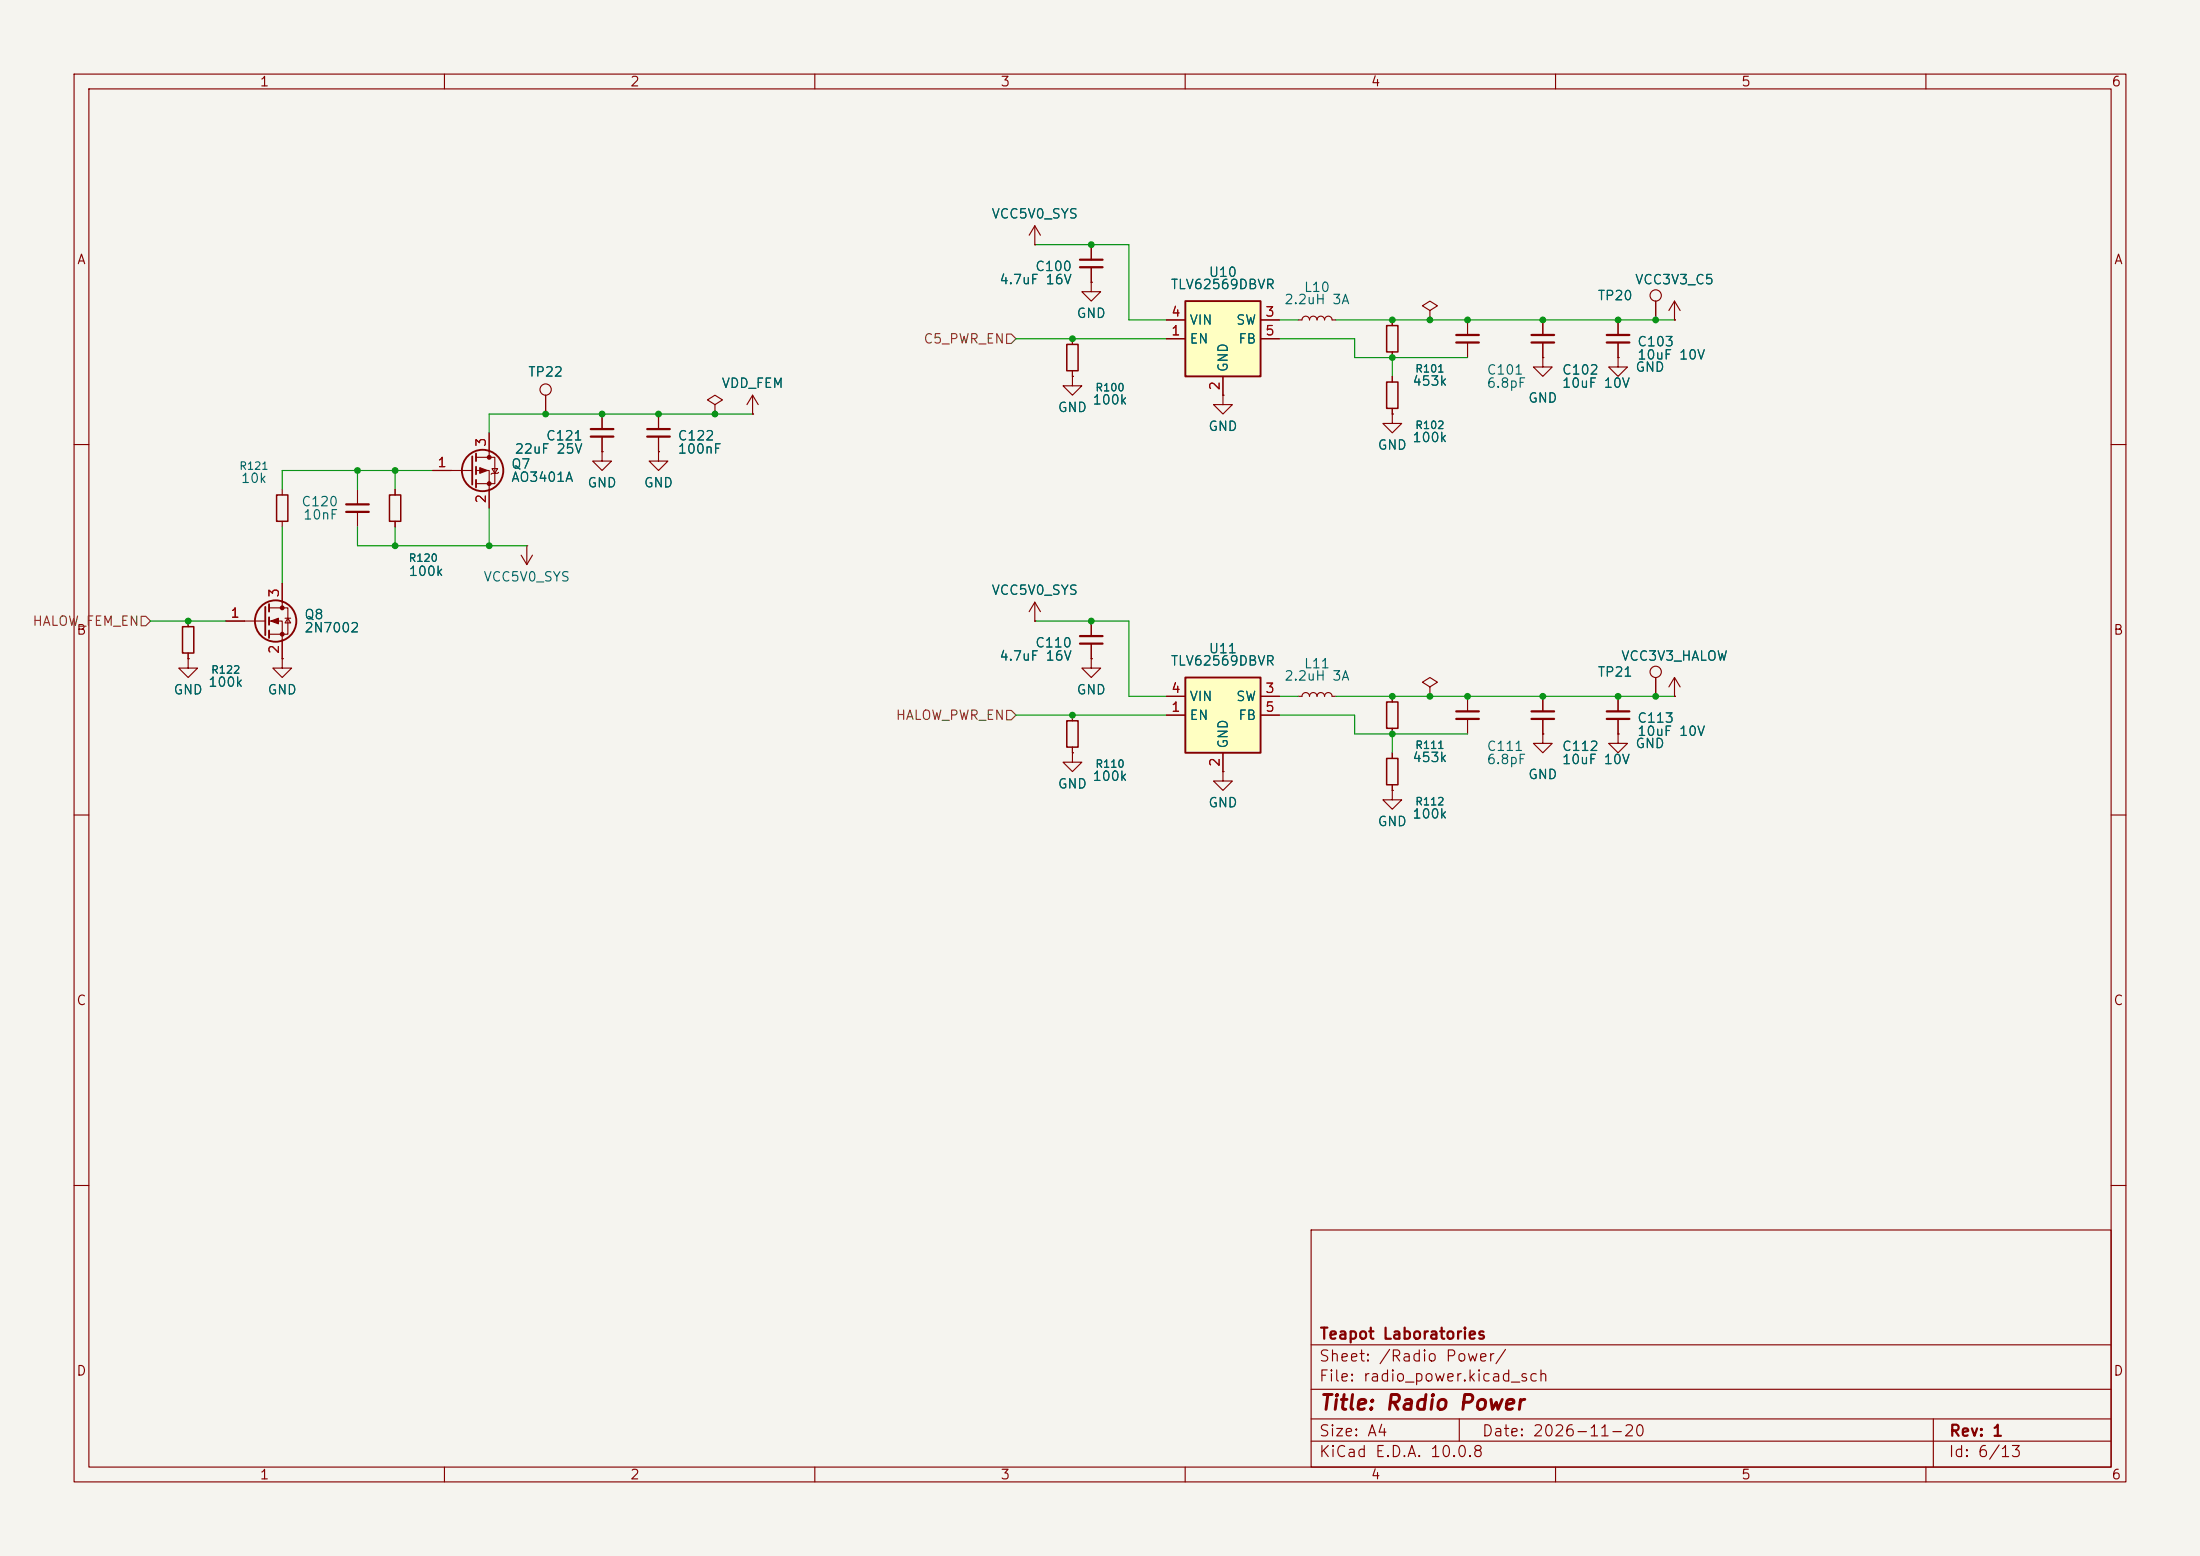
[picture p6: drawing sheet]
<svg xmlns="http://www.w3.org/2000/svg" width="297mm" height="210mm" viewBox="0 0 297 210" stroke-linecap="round" stroke-linejoin="round" font-family="sans-serif">
<path d="M0 0h297v210h-297z" fill="#f5f4ef" stroke="#f5f4ef" stroke-width=".14"/>
<g fill="none" stroke="#840000" stroke-width=".15">
<path d="M10 10h277v190h-277zM12 12h273v186h-273zM60 10v2M110 10v2M160 10v2M210 10v2M260 10v2M139.7 33h.1M139.7 30.5l-.8 1.3M139.7 30.5l.8 1.3M139.7 30.5v2.5M147.3 38.1v1.3h1.3l-1.3 1.2-1.3-1.2h1.3"/>
<path d="M147.3 38.1h.1M147.3 33v2.1M147.3 36.1v2M66 58.4v3.3M73.7 53.3v2.6M81.3 55.9v2M81.3 58.9v2.1M88.9 55.9v2M88.9 58.9v2.1M96.5 54.6l1-.6-1-.7-1 .7 1 .6v1.3M96.5 55.9h.1M101.6 55.9h.1"/>
<path d="M101.6 53.3l-.8 1.3M101.6 53.3l.8 1.3M101.6 53.3v2.6M144.8 45.7v.8M144.8 50v.8M218.4 43.2v2M218.4 46.2v2.1M10 60h2M38.1 66v.8M38.1 70.4v.7M38.1 78.7v3.3M48.3 66v2.1"/>
<path d="M48.3 69.1v2M53.3 66v.8M53.3 70.4v.7M58.4 63.5h5.4M64.3 61.7h2.5v3.6h-2.5M64.3 63.5h1.7v5.1M66.4 63.2h.8l-.4 .7zM67.3 63.8l-.1 .1h-.8l-.1 .1M70.4 74.9l.7 1.3M71.1 73.7h.1M71.1 73.7v2.5M71.9 74.9l-.8 1.3"/>
<path d="M81.3 61v1.2h1.2l-1.2 1.3-1.3-1.3h1.3M81.3 61h.1M88.9 61v1.2h1.3l-1.3 1.3-1.3-1.3h1.3M88.9 61h.1M285 60h2M25.4 88.9v1.3h1.3l-1.3 1.2-1.3-1.2h1.3M25.4 88.9h.1M25.4 83.8v.8M25.4 88.1v.8M30.5 83.8h5.3M36.3 82h2.6v3.6h-2.6M36.3 83.8h1.8v5.1"/>
<path d="M38.1 88.9v1.3h1.3l-1.3 1.2-1.3-1.2h1.3M38.1 88.9h.1M38.5 83.4h.7M38.9 83.4l.3 .7h-.7zM175.3 94h.5a.51 .51 0 0 1 .5-.5 .51 .51 0 0 1 .5 .5 .51 .51 0 0 1 .5-.5 .51 .51 0 0 1 .5 .5 .51 .51 0 0 1 .5-.5 .51 .51 0 0 1 .5 .5 .51 .51 0 0 1 .5-.5 .51 .51 0 0 1 .5 .5h.5M10 110h2M285 110h2M10 160h2M177 166h108v32h-108zM285 160h2M60 198v2M110 198v2"/>
<path d="M160 198v2M177 194.5h108M177 191.5h108M177 187.5h108M177 181.5h108M197 191.5v3M210 198v2M260 198v2M261 191.5v6.5"/>
<circle cx="73.7" cy="52.6" r=".76"/>
</g>
<path d="M144 46.5h1.5v3.5h-1.5zM37.3 66.8h1.6v3.6h-1.6zM52.6 66.8h1.5v3.6h-1.5zM24.6 84.6h1.6v3.5h-1.6z" fill="none" stroke="#840000" stroke-width=".2"/>
<path d="M145.8 35.1h3M145.8 36.1h3M79.8 57.9h3M79.8 58.9h3M87.4 57.9h3M87.4 58.9h3M216.9 45.2h3.1M216.9 46.2h3.1M46.7 68.1h3.1M46.7 69.1h3.1" fill="none" stroke="#840000" stroke-width=".3"/>
<g fill="none" stroke="#840000" stroke-width=".25">
<path d="M63.8 61.6v3.8M64.3 61.2v1M64.3 63v1M64.3 64.8v1M35.8 81.9v3.8M36.3 81.5v1.1M36.3 83.3v1M36.3 85.1v1"/>
<circle cx="65.2" cy="63.5" r="2.79"/>
<circle cx="37.2" cy="83.8" r="2.79"/>
</g>
<g fill="#840000" stroke="#840000" stroke-width=".15">
<path d="M64.8 63.1l1 .4-1 .4z"/>
<path d="M36.6 83.8l1-.4v.8z"/>
<circle cx="66" cy="61.7" r=".25"/>
<circle cx="66" cy="65.3" r=".25"/>
<circle cx="38.1" cy="82" r=".25"/>
<circle cx="38.1" cy="85.6" r=".25"/>
</g>
<path d="M160 91.4h10.2v10.2h-10.2z" fill="#ffffc2"/>
<path d="M160 91.4h10.2v10.2h-10.2z" fill="none" stroke="#840000" stroke-width=".25"/>
<g fill="none" stroke="#840000" stroke-width=".15">
<path d="M144.8 50.8v1.3h1.2l-1.2 1.2-1.3-1.2h1.3M144.8 50.8h.1M165.1 53.3v1.3h1.3l-1.3 1.3-1.3-1.3h1.3M165.1 53.3h.1M175.3 43.2h.5a.51 .51 0 0 1 .5-.5 .51 .51 0 0 1 .5 .5 .51 .51 0 0 1 .5-.5 .51 .51 0 0 1 .5 .5 .51 .51 0 0 1 .5-.5 .51 .51 0 0 1 .5 .5 .51 .51 0 0 1 .5-.5 .51 .51 0 0 1 .5 .5h.5M188 55.9v1.3h1.2l-1.2 1.2-1.3-1.2h1.3M188 55.9h.1M188 43.2v.7M188 47.5v.8M188 50.8v.8M188 55.1v.8M193 41.9l1.1-.6-1.1-.7-1 .7 1 .6v1.3"/>
<path d="M193 43.2h.1M198.1 43.2v2M198.1 46.2v2.1M208.3 48.3v1.2h1.2l-1.2 1.3-1.3-1.3h1.3M208.3 48.3h.1M208.3 43.2v2M208.3 46.2v2.1M218.4 48.3v1.2h1.3l-1.3 1.3-1.2-1.3h1.2M218.4 48.3h.1M223.5 40.6v2.6M226.1 43.2h.1M226.1 40.6v2.6"/>
<path d="M226.1 40.6l-.8 1.3M226.1 40.6l.7 1.3M139.7 83.8h.1M139.7 81.3l-.8 1.3M139.7 81.3l.8 1.3M139.7 81.3v2.5M144.8 96.5v.8M147.3 88.9v1.3h1.3l-1.3 1.2-1.3-1.2h1.3M147.3 88.9h.1M147.3 83.8v2.1M147.3 86.9v2M157.5 96.5h2.5"/>
<path d="M157.5 94h2.5M170.2 96.5h2.5M170.2 94h2.5M188 94v.7M188 98.3v.8M193 92.7l1.1-.6-1.1-.7-1 .7 1 .6v1.3M193 94h.1M198.1 94v2M198.1 97v2.1M218.4 94v2M218.4 97v2.1M223.5 91.4v2.6"/>
<path d="M226.1 94h.1M226.1 91.4l-.8 1.3M226.1 91.4l.7 1.3M226.1 91.4v2.6M144.8 101.6v1.3h1.2l-1.2 1.2-1.3-1.2h1.3M144.8 101.6h.1M144.8 100.8v.8M165.1 104.1v1.3h1.3l-1.3 1.3-1.3-1.3h1.3M165.1 104.1h.1M165.1 101.6v2.5"/>
<circle cx="223.5" cy="39.9" r=".76"/>
<circle cx="223.5" cy="90.7" r=".76"/>
</g>
<path d="M187.2 51.6h1.5v3.5h-1.5zM187.2 43.9h1.5v3.6h-1.5zM144 97.3h1.5v3.5h-1.5zM187.2 94.7h1.5v3.6h-1.5z" fill="none" stroke="#840000" stroke-width=".2"/>
<path d="M196.6 45.2h3M196.6 46.2h3M206.8 45.2h3M206.8 46.2h3M145.8 85.9h3M145.8 86.9h3M196.6 96h3M196.6 97h3M216.9 96h3.1M216.9 97h3.1" fill="none" stroke="#840000" stroke-width=".3"/>
<path d="M160 40.6h10.2v10.2h-10.2z" fill="#ffffc2"/>
<path d="M160 40.6h10.2v10.2h-10.2z" fill="none" stroke="#840000" stroke-width=".25"/>
<g fill="none" stroke="#840000" stroke-width=".15">
<path d="M139.7 33h.1M147.3 38.1h.1M147.3 33v2.1M147.3 36.1v2M66 58.4v2.6M73.7 53.3v2.6M81.3 55.9v2M81.3 58.9v2.1M88.9 55.9v2M88.9 58.9v2.1M96.5 55.9h.1M101.6 55.9h.1"/>
<path d="M144.8 50.8h.1M144.8 45.7v.8M144.8 50v.8M157.5 45.7h2.5M157.5 43.2h2.5M165.1 53.3h.1M165.1 50.8v2.5M170.2 45.7h2.5M170.2 43.2h2.5M188 55.9h.1M188 43.2v.7M188 47.5v.8"/>
<path d="M188 50.8v.8M188 55.1v.8M193 43.2h.1M208.3 48.3h.1M208.3 43.2v2M208.3 46.2v2.1M218.4 48.3h.1M218.4 43.2v2M218.4 46.2v2.1M223.5 40.6v2.6M226.1 43.2h.1M38.1 78.7v2.6"/>
<path d="M53.3 66v.8M53.3 70.4v.7M58.4 63.5h2.6M66 66v2.6M81.3 61h.1M88.9 61h.1M25.4 88.9h.1M25.4 83.8v.8M25.4 88.1v.8M30.5 83.8h2.5M38.1 88.9h.1M38.1 86.4v2.5"/>
<path d="M139.7 83.8h.1M144.8 96.5v.8M147.3 88.9h.1M147.3 83.8v2.1M147.3 86.9v2M157.5 96.5h2.5M157.5 94h2.5M170.2 96.5h2.5M170.2 94h2.5M188 94v.7M188 98.3v.8M193 94h.1"/>
<path d="M208.3 99.1v1.2h1.2l-1.2 1.3-1.3-1.3h1.3M208.3 99.1h.1M208.3 94v2M208.3 97v2.1M218.4 99.1v1.2h1.3l-1.3 1.3-1.2-1.3h1.2M218.4 99.1h.1M218.4 94v2M218.4 97v2.1M223.5 91.4v2.6M226.1 94h.1M144.8 101.6h.1M144.8 100.8v.8"/>
<path d="M165.1 104.1h.1M165.1 101.6v2.5M188 106.7v1.3h1.2l-1.2 1.2-1.3-1.2h1.3M188 106.7h.1M188 101.6v.8M188 105.9v.8"/>
</g>
<path d="M187.2 102.4h1.5v3.5h-1.5z" fill="none" stroke="#840000" stroke-width=".2"/>
<path d="M206.8 96h3M206.8 97h3" fill="none" stroke="#840000" stroke-width=".3"/>
<path d="M135.9 45.1h.6l.7 .6-.7 .7h-.6zM19 83.2h.7l.6 .6-.6 .7h-.7zM135.9 95.9h.6l.7 .6-.7 .7h-.6z" fill="none" stroke="#725600" stroke-width=".15"/>
<g fill="none" stroke="#009600" stroke-width=".15">
<path d="M139.7 33h12.7v10.2h5.1M101.6 55.9h-35.6v2.5M137.2 45.7h20.3M172.7 45.7h10.2v2.6h15.2M172.7 43.2h2.6M180.3 43.2h45.8M188 48.3v2.5M38.1 71.1v7.6M48.3 63.5v2.5M48.3 71.1v2.6h22.8M53.3 63.5v2.5M53.3 71.1v2.6"/>
<path d="M58.4 63.5h-20.3v2.5M66 68.6v5.1M20.3 83.8h10.2M137.2 96.5h20.3M139.7 83.8h12.7v10.2h5.1M172.7 94h2.6M172.7 96.5h10.2v2.6h15.2M180.3 94h45.8M188 99.1v2.5"/>
</g>
<g fill="#009600">
<circle cx="218.4" cy="94" r=".46"/>
<circle cx="223.5" cy="94" r=".46"/>
<circle cx="193" cy="94" r=".46"/>
<circle cx="198.1" cy="94" r=".46"/>
<circle cx="188" cy="94" r=".46"/>
<circle cx="188" cy="48.3" r=".46"/>
<circle cx="208.3" cy="43.2" r=".46"/>
<circle cx="218.4" cy="43.2" r=".46"/>
<circle cx="223.5" cy="43.2" r=".46"/>
<circle cx="198.1" cy="43.2" r=".46"/>
<circle cx="193" cy="43.2" r=".46"/>
<circle cx="188" cy="43.2" r=".46"/>
<circle cx="208.3" cy="94" r=".46"/>
<circle cx="188" cy="99.1" r=".46"/>
<circle cx="144.8" cy="45.7" r=".46"/>
<circle cx="96.5" cy="55.9" r=".46"/>
<circle cx="88.9" cy="55.9" r=".46"/>
<circle cx="147.3" cy="33" r=".46"/>
<circle cx="73.7" cy="55.9" r=".46"/>
<circle cx="81.3" cy="55.9" r=".46"/>
<circle cx="53.3" cy="73.7" r=".46"/>
<circle cx="53.3" cy="63.5" r=".46"/>
<circle cx="48.3" cy="63.5" r=".46"/>
<circle cx="66" cy="73.7" r=".46"/>
<circle cx="25.4" cy="83.8" r=".46"/>
<circle cx="144.8" cy="96.5" r=".46"/>
<circle cx="147.3" cy="83.8" r=".46"/>
</g>
<text font-size="2" fill="#840000" x="178" y="190.8">Title: Radio Power</text>
<g font-size="1.5" fill="#840000">
<text x="178" y="184.1">Sheet: /Radio Power/</text>
<text x="178" y="181.1">Teapot Laboratories</text>
<text x="178" y="186.8">File: radio_power.kicad_sch</text>
<text x="178" y="197">KiCad E.D.A. 10.0.8</text>
<text x="178" y="194.2">Size: A4</text>
<text x="200" y="194.2">Date: 2026-11-20</text>
<text x="263" y="197">Id: 6/13</text>
<text x="263" y="194.2">Rev: 1</text>
</g>
<g font-size="1.3" fill="#840000">
<text x="35" y="12">1</text>
<text x="85" y="12">2</text>
<text x="135" y="12">3</text>
<text x="185" y="12">4</text>
<text x="235" y="12">5</text>
<text x="285" y="12">6</text>
<text x="10.3" y="36">A</text>
<text x="285.3" y="36">A</text>
<text x="10.2" y="86">B</text>
<text x="285.2" y="86">B</text>
<text x="10.2" y="136">C</text>
<text x="285.2" y="136">C</text>
<text x="10.2" y="186">D</text>
<text x="285.2" y="186">D</text>
<text x="35" y="200">1</text>
<text x="85" y="200">2</text>
<text x="135" y="200">3</text>
<text x="185" y="200">4</text>
<text x="235" y="200">5</text>
<text x="285" y="200">6</text>
</g>
<g font-size="1.3" fill="#006464">
<text x="133.8" y="29.8">VCC5V0_SYS</text>
<text x="134.8" y="38.7">4.7uF 16V</text>
<text x="139.7" y="36.9">C100</text>
<text x="158" y="39.3">TLV62569DBVR</text>
<text x="163.1" y="37.7">U10</text>
<text x="173.3" y="41.4">2.2uH 3A</text>
<text x="175.9" y="39.7">L10</text>
<text x="215.6" y="40.8">TP20</text>
<text x="220.6" y="38.7">VCC3V3_C5</text>
<text x="145.3" y="43.2">GND</text>
<text x="160.5" y="46.7">EN</text>
<text x="160.5" y="44.1">VIN</text>
<text x="166.8" y="44.1">SW</text>
<text x="167.1" y="46.7">FB</text>
<text x="220.9" y="47.1">C103</text>
<text x="71.2" y="51.1">TP22</text>
<text x="97.3" y="52.7">VDD_FEM</text>
<text x="166.1" y="50.3" transform="rotate(-90 166.1 50.3)">GND</text>
<text x="190.6" y="52.4">453k</text>
<text x="200.6" y="50.9">C101</text>
<text x="200.6" y="52.7">6.8pF</text>
<text x="210.8" y="50.9">C102</text>
<text x="210.8" y="52.7">10uF 10V</text>
<text x="220.7" y="50.5">GND</text>
<text x="220.9" y="48.8">10uF 10V</text>
<text x="73.6" y="59.8">C121</text>
<text x="91.4" y="59.8">C122</text>
<text x="142.7" y="55.9">GND</text>
<text x="147.4" y="54.9">100k</text>
<text x="163" y="58.5">GND</text>
<text x="190.6" y="60">100k</text>
<text x="206.2" y="54.7">GND</text>
<text x="32.4" y="65.5">10k</text>
<text x="68.9" y="63.6">Q7</text>
<text x="68.9" y="65.4">AO3401A</text>
<text x="69.4" y="61.5">22uF 25V</text>
<text x="91.4" y="61.5">100nF</text>
<text x="185.9" y="61">GND</text>
<text x="40.6" y="68.7">C120</text>
<text x="40.8" y="70.4">10nF</text>
<text x="79.2" y="66.1">GND</text>
<text x="86.8" y="66.1">GND</text>
<text x="41" y="83.9">Q8</text>
<text x="55.1" y="78.1">100k</text>
<text x="65.2" y="78.8">VCC5V0_SYS</text>
<text x="133.8" y="80.6">VCC5V0_SYS</text>
<text x="41" y="85.7">2N7002</text>
<text x="134.8" y="89.5">4.7uF 16V</text>
<text x="139.7" y="87.7">C110</text>
<text x="163.1" y="88.5">U11</text>
<text x="218.8" y="89.5">VCC3V3_HALOW</text>
<text x="23.3" y="94">GND</text>
<text x="28" y="93">100k</text>
<text x="36" y="94">GND</text>
<text x="145.3" y="94">GND</text>
<text x="158" y="90.1">TLV62569DBVR</text>
<text x="160.5" y="94.9">VIN</text>
<text x="166.8" y="94.9">SW</text>
<text x="173.3" y="92.2">2.2uH 3A</text>
<text x="175.9" y="90.5">L11</text>
<text x="215.6" y="91.6">TP21</text>
<text x="160.5" y="97.5">EN</text>
<text x="166.1" y="101.1" transform="rotate(-90 166.1 101.1)">GND</text>
<text x="167.1" y="97.5">FB</text>
<text x="200.6" y="101.7">C111</text>
<text x="210.8" y="101.7">C112</text>
<text x="220.7" y="101.3">GND</text>
<text x="220.9" y="97.9">C113</text>
<text x="220.9" y="99.6">10uF 10V</text>
<text x="142.7" y="106.7">GND</text>
<text x="147.4" y="105.7">100k</text>
<text x="190.6" y="103.2">453k</text>
<text x="200.6" y="103.5">6.8pF</text>
<text x="206.2" y="105.5">GND</text>
<text x="210.8" y="103.5">10uF 10V</text>
<text x="163" y="109.3">GND</text>
<text x="185.9" y="111.8">GND</text>
<text x="190.6" y="110.8">100k</text>
</g>
<g font-size="1.3" fill="#725600">
<text x="124.6" y="46.7">C5_PWR_EN</text>
<text x="4.3" y="84.8">HALOW_FEM_EN</text>
<text x="120.8" y="97.5">HALOW_PWR_EN</text>
</g>
<g font-size="1.3" fill="#a90000">
<text x="158" y="45.6">1</text>
<text x="158" y="43">4</text>
<text x="170.7" y="43">3</text>
<text x="170.7" y="45.6">5</text>
<text x="165" y="52.8" transform="rotate(-90 165 52.8)">2</text>
<text x="59" y="63.4">1</text>
<text x="65.9" y="60.4" transform="rotate(-90 65.9 60.4)">3</text>
<text x="65.9" y="68" transform="rotate(-90 65.9 68)">2</text>
<text x="31" y="83.7">1</text>
<text x="38" y="80.7" transform="rotate(-90 38 80.7)">3</text>
<text x="38" y="88.4" transform="rotate(-90 38 88.4)">2</text>
<text x="158" y="93.8">4</text>
<text x="170.7" y="93.8">3</text>
<text x="158" y="96.4">1</text>
<text x="170.7" y="96.4">5</text>
<text x="165" y="103.6" transform="rotate(-90 165 103.6)">2</text>
</g>
<g font-size="1" fill="#006464">
<text x="147.8" y="53.1">R100</text>
<text x="191" y="50.5">R101</text>
<text x="191" y="58.1">R102</text>
<text x="32.2" y="63.7">R121</text>
<text x="55.1" y="76.1">R120</text>
<text x="28.4" y="91.2">R122</text>
<text x="191" y="101.3">R111</text>
<text x="147.8" y="103.9">R110</text>
<text x="191" y="108.9">R112</text>
</g>
</svg>
